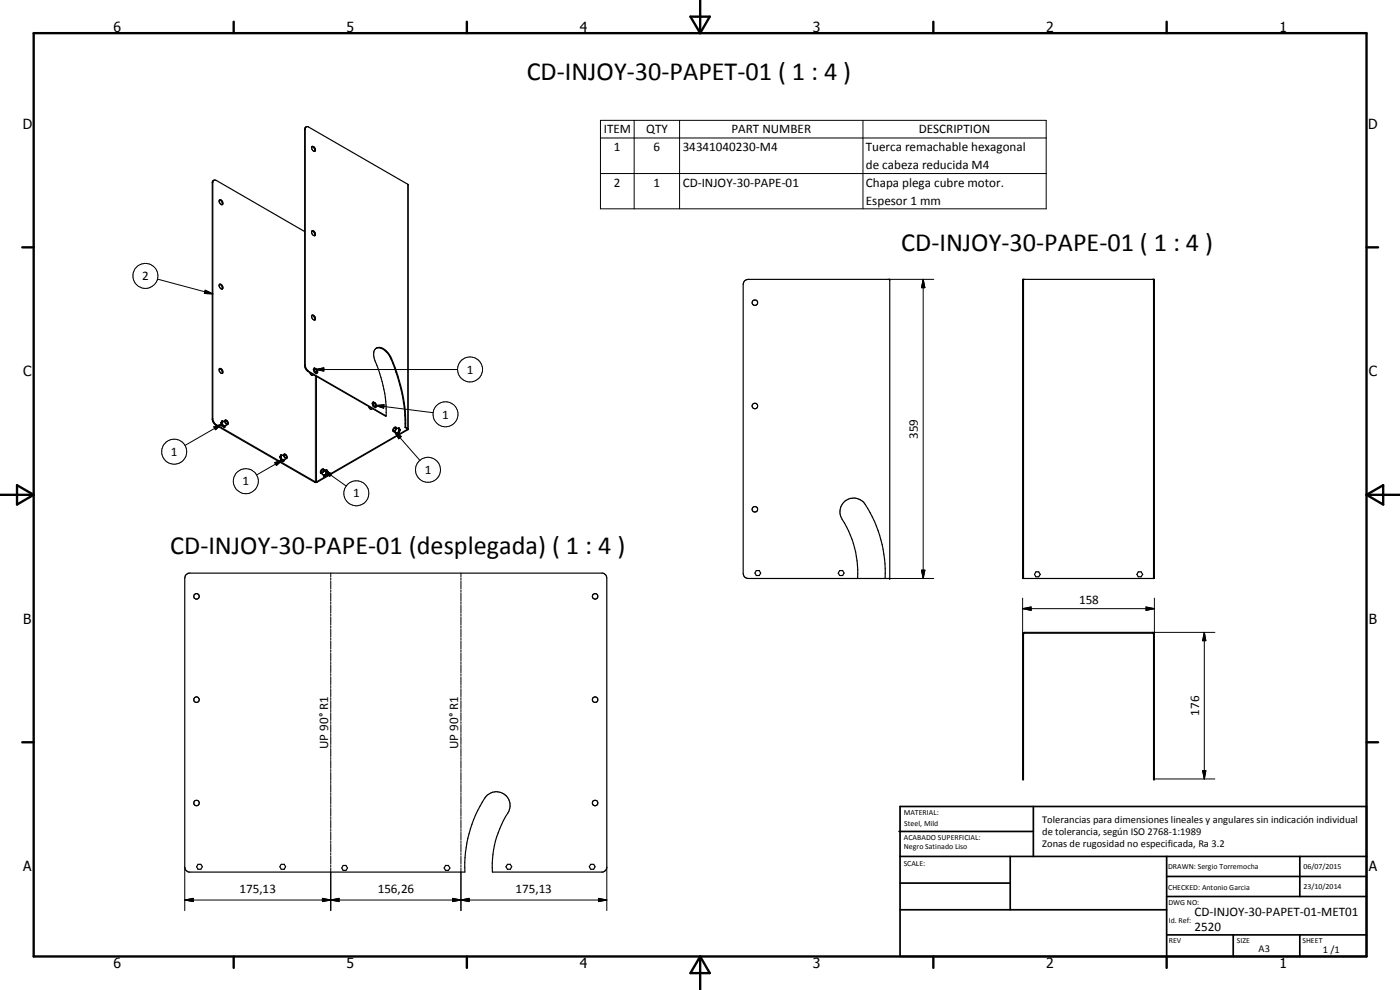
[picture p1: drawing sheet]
<svg xmlns="http://www.w3.org/2000/svg" width="420mm" height="297mm" viewBox="0 0 420 297" stroke-linecap="round" stroke-linejoin="round" font-family="sans-serif">
<g fill="none" stroke="#000" stroke-width=".35">
<path d="M91.8 38.1l-.4 .8v70.7a2.42 2.42 0 0 0 1.1 1.9l23.2 13.4 .2-.1M91.8 38.1l-.2 .6 .1 71.4 1 1.3 23.2 13.4M91.8 38.1l.7-.1 30 17.4v73.4l-27.3 15.9h-.8l-29.7-17.1-.8-1.1-.2-.6v-71.2l.5-.6M64 54.2l.3-.2 .6 .1 26.5 15.4M64 54.2l-.1 .3v71.4l.6 1.2 30.2 17.5 27.5-15.9M93.6 44a1.07 1.07 0 0 1 .8 1.4M93.6 44a.84 .84 0 0 1 .9 .4 .84 .84 0 0 1-.1 1 1.1 1.1 0 0 1-.8-1.4zM65.8 60.1a.8 .8 0 0 1 1 .3 .8 .8 0 0 1-.2 1l-.8-.7zM65.9 60a1.01 1.01 0 0 1 .7 1.4M93.6 69.3a1.06 1.06 0 0 1 .8 1.4M93.6 69.3a1.06 1.06 0 0 0 .8 1.4M93.6 69.3a.84 .84 0 0 1 .9 .4 .84 .84 0 0 1-.1 1"/>
<path d="M65.8 85.4a.81 .81 0 0 1 .9 .4 .81 .81 0 0 1-.1 .9 1.12 1.12 0 0 1-.8-1.3zM65.9 85.3a1.01 1.01 0 0 1 .7 1.4M93.6 94.6a1.07 1.07 0 0 1 .8 1.4M93.6 94.7a.83 .83 0 0 1 .9 .3 .83 .83 0 0 1-.1 1.1 1.08 1.08 0 0 1-.8-1.4zM223.5 84.2l1.1-.4h42.4v89.8h-42.4a1.45 1.45 0 0 1-1.6-1.5v-86.8zM306.9 83.8h39.5v89.8h-39.5zM307.2 83.8v89.8M346.2 83.8v89.8M65.8 110.7a.78 .78 0 0 1 1 .4 .78 .78 0 0 1-.3 1l-.7-.7zM65.9 110.7a1.01 1.01 0 0 1 .7 1.4M93 111.8l.5 .8 .6-.2M94.3 110.4h.1a1.32 1.32 0 0 1 .9 1.3l-.4 .4a1.32 1.32 0 0 1-.8-1.3z"/>
<path d="M94.4 110.5l.6 .3 .3 .8-.3 .5-.6-.4-.3-.8zM94.4 110.8a.47 .47 0 0 1 .5 .3 .47 .47 0 0 1-.1 .6l-.5-.5zM112.9 104.5a3.5 3.5 0 0 1 3.8 1.9 49.2 49.2 0 0 1 4.9 21.9M66.5 126.8l-.3 .1M66.5 126.9l.2 .7M66.5 126.8v.1M66.5 126.9l.2 .1M66.7 127v.2M66.7 126.7l-.2 .1M66.7 126.6h.1M66.7 126.3l.3 .1M66.7 126.4l-.5 .5"/>
<path d="M66.7 126.5v.1M66.7 127.2v.4M66.7 127.7h.1M66.7 126.5h.2M66.7 127.6l.2 .1M66.7 126.5l-.2 .3M66.7 127.7l-.1 .1M66.7 127.2l.3 .5M66.7 126.6v.4M66.8 126.5l-.1 .2M66.9 127.7l.4 .2M66.9 127.7h.1"/>
<path d="M67 127.7l.2 .1M67.2 127.8h.1M67.3 127.8v.1M67.3 128.3h.1M67.3 127.9h.1M67.4 128.2v.1M67.4 128.1h.1M67.5 128.1l-.1 .1M67.6 127.8l-.3 .1M67.6 126l.6 .3 .3 .5a.44 .44 0 0 1-.3 .6 .44 .44 0 0 1-.6-.4l-.1-.4zM67.6 126.4a.43 .43 0 0 1 .6 .1 .43 .43 0 0 1-.2 .6zM67.6 126.1l-.8 .4"/>
<path d="M67.8 127.6l-.4 .6M68.4 127.3l-.8 .5h-.4M84.2 137v.2M84.2 137.2l.2 .6M84.2 137.2l.2 .1M84.3 136.5l-.4 .6 .2-.1M84.3 136.5h.1M84.4 136.5v.1M84.4 137.3l.6 .9M84.4 137.2v.2M84.4 137.9h.1M84.4 137.9l-.1 .1"/>
<path d="M84.4 136.8l-.2 .2M84.4 136.5l.3 .2M84.4 137.8l.1 .1M84.4 136.7l-.2 .3M84.4 136.7h.2M84.4 136.7v.1M84.4 137.5v.3M84.5 137.9l.5 .3M85 138.5h.1M85.1 138.4l-.1 .1M85.1 138.3v.1M85.3 136.3a.72 .72 0 0 1 .8 .4 .72 .72 0 0 1-.3 .9 .88 .88 0 0 1-.5-1.3z"/>
<path d="M85.3 138l-.3 .2M85.3 136.3l-.9 .6v.4M85.4 136.5a.53 .53 0 0 1 .5 .3 .53 .53 0 0 1-.1 .6l-.4-.4zM85.5 137.8l-.4 .6M86 137.5l-.9 .5-.6-.1M110.6 122l.3 .5a.54 .54 0 0 0 .9 .1M112 120.6h.1a1.28 1.28 0 0 1 .9 1.3l-.4 .4a1.28 1.28 0 0 1-.9-1.3zM112.1 120.6l.6 .4 .3 .8-.3 .5-.6-.4-.3-.8zM112.1 121a.43 .43 0 0 1 .6 .3 .43 .43 0 0 1-.4 .5zM115.9 124.8a45.2 45.2 0 0 0-3.7-17.7 1.91 1.91 0 0 1 .4-2.3 1.91 1.91 0 0 1 2.2-.3 7.2 7.2 0 0 1 3.3 4.4 48.8 48.8 0 0 1 3.6 19.3M118.1 129.5l.7 .4M118.4 128.4a.43 .43 0 0 1 .4 .5 .43 .43 0 0 1-.5 .4l-.2-.4z"/>
<path d="M118.6 129.8l.4 .5M118.8 128.2a.85 .85 0 0 1-.7 1.3M118.8 128.2a.85 .85 0 0 0-.7 1.3M118.8 128.2l.8 .5M118.8 129.9l.3 .2M118.9 130.2l.1 .1M119 130.3l.1 .1M119.3 129.8l-.2 .3M119.3 129.8l-.5 .1M119.5 128.6h.1M119.5 129.8l-.4 .3M119.5 129.8h-.2"/>
<path d="M119.6 128.7l.3 .2M119.6 129.5l-.3 .3M119.6 128.6l.3 .3M119.6 128.7l.1 .6M119.6 129.7l-.1 .1M119.6 128.6v.1M119.6 129.5v.2M119.7 128.4l-.3 .2M119.7 129.8l.1 .1M119.7 128.4v.1M119.7 129.3v.1M119.7 128.4l.5 .5"/>
<path d="M119.7 128.4h.1M119.7 129.3h.1M119.8 129.9v.1M119.9 128.9v.2M119.9 129.1l-.3 .6M119.9 129.1l-.3 .4M120 128.9h.2M120.2 128.9v.1M121.6 128.3l.6 .4M121.7 128.2l-.1 .1M121.7 128.2l.8 .5M122.2 128.7h.1"/>
<path d="M96.3 142l.8 .5M96.6 141h.4a.53 .53 0 0 1-.1 .6 .53 .53 0 0 1-.6 .1zM96.6 140.8l.4-.1a.75 .75 0 0 1 0 .9 .75 .75 0 0 1-.8 .3zM96.8 142.3l.4 .6M97.1 142.5l.2 .1M97.1 140.7l.8 .5M97.2 142.9h.2M97.2 142.7v.2M97.5 142.4l-.4 .1M97.5 142.4l-.2 .2M97.6 142.4h.1M97.6 142.4h-.1"/>
<path d="M97.8 141.1h.1M97.8 142.4h-.3M97.8 142.4l-.5 .2M97.9 141.2v.1M97.9 142l-.3 .4M97.9 142.4h.1M97.9 142.2l-.1 .2M97.9 141.1l.2 .4M97.9 141.1v.1M97.9 141.9v.1M97.9 142.4l.1 .1M97.9 141l.6 .5"/>
<path d="M97.9 141h.1M97.9 141.3h.1M97.9 141.3v.5M97.9 141.3l.2 .2M97.9 141l-.2 .1M98 142.5h.1M98.1 141.5v.1M98.1 141.6l-.2 .6M98.2 141.5h.2M98.4 141.5h.1M55.7 172.6l1-.6h124.2l.7 .4 .5 1-.1 87.4-1.1 .9h-33.1a30.6 30.6 0 0 1 5.1-18.7 4.1 4.1 0 0 0-2.2-5 4.1 4.1 0 0 0-5.2 1.4 37.8 37.8 0 0 0-6 22.3l-83.1-.1a1.45 1.45 0 0 1-1-1.4v-86.8zM227 171.2h.9l.4 .8-.4 .7h-.9l-.4-.7z"/>
<path d="M252 171.2h.9l.4 .8-.4 .7h-.9l-.4-.7zM257.4 173.6a30.9 30.9 0 0 0-5.1-18.7 4.1 4.1 0 0 1 2.1-5 4.1 4.1 0 0 1 5.3 1.4 37.6 37.6 0 0 1 5.9 22.3M310.9 171.6h.8l.5 .7-.5 .8h-.8l-.4-.8zM341.6 171.6h.9l.4 .7-.4 .8h-.9l-.4-.8zM307 189.9l.4-.2h38.5l.5 .2v43.8h-.2v-43.5l-.2-.2-38.8 .1v43.6h-.3zM59.4 259.3h.9l.4 .8-.4 .7h-.9l-.4-.7zM84.4 259.3h.9l.4 .8-.4 .7h-.9l-.4-.7zM103 259.7h.8l.5 .7-.5 .8h-.8l-.4-.8zM133.7 259.7h.9l.4 .7-.4 .8h-.9l-.4-.8zM152.3 259.3h.9l.4 .8-.4 .7h-.9l-.5-.7zM177.3 259.3h.9l.4 .8-.4 .7h-.9l-.4-.7z"/>
<circle cx="226.6" cy="90.8" r=".83"/>
<circle cx="226.6" cy="121.8" r=".84"/>
<circle cx="226.6" cy="152.8" r=".83"/>
<circle cx="59" cy="178.9" r=".84"/>
<circle cx="178.6" cy="178.9" r=".82"/>
<circle cx="59" cy="209.9" r=".82"/>
<circle cx="178.6" cy="209.9" r=".84"/>
<circle cx="59" cy="240.9" r=".82"/>
<circle cx="178.6" cy="240.9" r=".83"/>
</g>
<g fill="none" stroke="#000" stroke-width=".3">
<path d="M91.6 38.7l-.2 .2M180.2 36.1h133.8v26.6h-133.8zM190.3 36.1v26.6M204 36.1v26.6M259 36.1v26.6M63.9 54.8l-.2 .1M122.4 55.3v73.3l-.2 .1 .2 .2M180.2 41.4h133.8M180.2 52.1h133.8M47.2 83.7l16.7 4.5M61.6 87.1l2.3 1.1-2.6-.1zM267 83.8h13.2"/>
<path d="M277.1 83.8l.5 2.5h-1zM277.1 83.8v89.8M91.6 109.6h-.2M92.7 111.4l-.2 .1M94.6 112.7v31.9l-.2 .1M94.7 110.9l2.5-.5v.9zM94.7 110.9h42.6M95 112.9v31.7l.2 .1M117.5 107.6l-.2 .1M63.9 125.6l-.2 .1M64.2 128.1l2.4-.8-1.9 1.6zM64.9 127.4l-.2 .2"/>
<path d="M66.2 126.9l.4 .9 .7 .5M66.6 126.6h.1M66.6 127.3l-11.1 6.3M66.7 126.4h.1M67 126.4h-.3l-.2 .4 .2 .9 .7 .4 .3-.4M82.5 138.8l2.4-.8-1.9 1.7zM83.9 137.1l.4 .9 .7 .5M84.3 136.8h.1M84.4 136.6h.1M84.6 136.7l-.2-.1-.3 .4 .3 .9 .7 .4 .3-.4M84.9 138l-7.9 4.5M112.7 121.7l2.6-.2-.2 1z"/>
<path d="M112.7 121.7l17.3 2.1M118.4 129.4l2 1.6-.7 .7zM118.4 129.4l7.6 8.7M119.5 128.6l.2-.1 .3 .4-.3 .9-.8 .4-.2-.4M119.7 128.5h.1M120.2 129l-.4 1-.7 .4M97.2 141.1l2.3 1-.5 .8zM97.2 141.1l6.7 4.7M97.4 142.7h.1M97.7 141.1l.2-.1 .3 .5-.3 .9-.7 .3-.2-.3M97.9 141.1h.1M98.5 141.5l-.4 1-.7 .4"/>
<path d="M99.3 172v1.1M99.3 173.4v.6M99.3 174.3v2.4M99.3 177v.6M99.3 177.9v2.4M138.3 172v1.1M138.3 173.4v.6M138.3 174.3v2.4M138.3 177v.6M138.3 177.9v2.4M267 173.6h13.2M276.6 171.1h1l-.5 2.5z"/>
<path d="M306.9 179.5v10.7M346.4 179.5v10.7M99.3 180.6v.6M99.3 181.5v2.4M99.3 184.2v.6M99.3 185.1v2.4M99.3 187.8v.6M99.3 188.7v2.4M99.3 191.4v.6M99.3 192.3v2.4M99.3 195v.6M99.3 195.9v2.3"/>
<path d="M99.3 198.5v.7M99.3 199.4v2.4M138.3 180.6v.6M138.3 181.5v2.4M138.3 184.2v.6M138.3 185.1v2.4M138.3 187.8v.6M138.3 188.7v2.4M138.3 191.4v.6M138.3 192.3v2.4M138.3 195v.6M138.3 195.9v2.3"/>
<path d="M138.3 198.5v.7M138.3 199.4v2.4M306.9 182.6l2.5-.5v1zM306.9 182.6h39.5M343.9 182.1l2.5 .5-2.5 .5zM345.9 189.7h18.7M361.4 189.7l.5 2.5h-1zM361.4 189.7v44M99.3 202.1v.6M99.3 203.1v2.3M99.3 205.7v.6M99.3 206.6v2.4"/>
<path d="M99.3 209.3v.6M99.3 210.2v2.4M99.3 212.9v.6M99.3 213.8v2.4M99.3 216.5v.6M99.3 217.4v2.4M138.3 202.1v.6M138.3 203.1v2.3M138.3 205.7v.6M138.3 206.6v2.4M138.3 209.3v.6M138.3 210.2v2.4"/>
<path d="M138.3 212.9v.6M138.3 213.8v2.4M138.3 216.5v.6M138.3 217.4v2.4M99.3 220.1v.6M99.3 221v2.4M99.3 223.7v.6M99.3 224.6v2.4M99.3 227.3v.6M99.3 228.2v2.3M99.3 230.9v.6M99.3 231.8v2.4"/>
<path d="M99.3 234.4v.7M99.3 235.4v2.3M99.3 238v.6M99.3 238.9v2.4M138.3 220.1v.6M138.3 221v2.4M138.3 223.7v.6M138.3 224.6v2.4M138.3 227.3v.6M138.3 228.2v2.3M138.3 230.9v.6M138.3 231.8v2.4"/>
<path d="M138.3 234.4v.7M138.3 235.4v2.3M138.3 238v.6M138.3 238.9v2.4M346.4 233.7h18.2M360.9 231.3h1l-.5 2.4zM99.3 241.6v.6M99.3 242.5v2.4M99.3 245.2v.6M99.3 246.1v2.4M99.3 248.8v.6M99.3 249.7v2.4"/>
<path d="M99.3 252.4v.6M99.3 253.3v2.4M99.3 256v.6M99.3 256.9v2.4M99.3 259.6v.6M138.3 241.6v.6M138.3 242.5v2.4M138.3 245.2v.6M138.3 246.1v2.4M138.3 248.8v.6M138.3 249.7v2.4M138.3 252.4v.6"/>
<path d="M138.3 253.3v2.4M138.3 256v.6M138.3 256.9v2.4M138.3 259.6v.6M55.4 270l2.6-.5v1zM55.4 270h126.7M55.4 260.2v13M96.8 269.5l2.5 .5-2.5 .5zM99.3 270l2.5-.5v1zM99.3 260.5v12.7M135.8 269.5l2.5 .5-2.5 .5zM138.3 270l2.5-.5v1z"/>
<path d="M138.3 260.5v12.7M179.6 269.5l2.5 .5-2.5 .5zM182.1 260.2v13"/>
<circle cx="43.6" cy="82.8" r="3.8"/>
<circle cx="141.1" cy="110.8" r="3.7"/>
<circle cx="52.3" cy="135.5" r="3.8"/>
<circle cx="133.7" cy="124.3" r="3.7"/>
<circle cx="73.8" cy="144.4" r="3.8"/>
<circle cx="106.9" cy="148" r="3.7"/>
<circle cx="128.4" cy="141" r="3.7"/>
</g>
<g fill="#000">
<circle cx="267" cy="83.8" r=".18"/>
<circle cx="66.6" cy="126.6" r=".18"/>
<circle cx="66.6" cy="126.3" r=".18"/>
<circle cx="66.7" cy="126.5" r=".18"/>
<circle cx="66.9" cy="126.5" r=".18"/>
<circle cx="67.2" cy="127.9" r=".18"/>
<circle cx="67.3" cy="128" r=".18"/>
<circle cx="84.2" cy="136.8" r=".18"/>
<circle cx="84.4" cy="136.7" r=".18"/>
<circle cx="84.9" cy="138.2" r=".18"/>
<circle cx="85" cy="138.2" r=".18"/>
<circle cx="119.1" cy="130.1" r=".18"/>
<circle cx="119.2" cy="130.1" r=".18"/>
<circle cx="119.6" cy="128.7" r=".18"/>
<circle cx="119.7" cy="129.8" r=".18"/>
<circle cx="119.7" cy="128.7" r=".18"/>
<circle cx="119.8" cy="128.8" r=".18"/>
<circle cx="97.4" cy="142.7" r=".18"/>
<circle cx="97.4" cy="142.6" r=".18"/>
<circle cx="97.9" cy="141.2" r=".18"/>
<circle cx="97.9" cy="141" r=".18"/>
<circle cx="98" cy="141.2" r=".18"/>
<circle cx="98.1" cy="141.4" r=".18"/>
<circle cx="267" cy="173.6" r=".18"/>
<circle cx="306.9" cy="233.7" r=".18"/>
<circle cx="307.2" cy="233.7" r=".18"/>
<circle cx="346.2" cy="233.7" r=".18"/>
<circle cx="346.4" cy="233.7" r=".18"/>
</g>
<g fill="none" stroke="#000" stroke-width=".71">
<path d="M10.1 9.9h400v277.1h-400zM70.1 6.5v3.4M140.1 6.5v3.4M207.2 5h5.8l-2.9 4.9zM210.1 0v9.9M280.1 6.5v3.4M350.1 6.5v3.4M6.7 74.2h3.4M410.1 74.2h3.5M.1 148.5h10M5.1 145.6l5 2.9-5 2.9zM410.1 148.5h10"/>
<path d="M410.1 148.5l5-2.9v5.8zM6.7 222.7h3.4M410.1 222.7h3.5M70.1 287v3.4M140.1 287v3.4M210.1 287v10M210.1 287l2.9 5h-5.8zM280.1 287v3.4M350.1 287v3.4"/>
</g>
<g fill="none" stroke="#000" stroke-width=".51">
<path d="M269.8 249.5h40.3M270.1 242h140v45h-140zM270.1 257h140M303.2 257v16M310.1 242v15M350.1 257v30M390.1 257v12M270.1 265h33.1M270.1 273h80M350.1 269h60M350.1 263h60M350.1 280.5h60"/>
<path d="M370.1 280.5v6.5M390.1 280.5v6.5"/>
</g>
<g fill="#000">
<path d="M61.6 87.1l2.3 1.1-2.6-.1zM277.1 83.8l.5 2.5h-1zM94.7 110.9l2.5-.5v.9zM64.2 128.1l2.4-.8-1.9 1.6zM82.5 138.8l2.4-.8-1.9 1.7zM112.7 121.7l2.6-.2-.2 1zM118.4 129.4l2 1.6-.7 .7zM97.2 141.1l2.3 1-.5 .8zM276.6 171.1h1l-.5 2.5zM306.9 182.6l2.5-.5v1zM343.9 182.1l2.5 .5-2.5 .5zM361.4 189.7l.5 2.5h-1z"/>
<path d="M360.9 231.3h1l-.5 2.4zM55.4 270l2.6-.5v1zM96.8 269.5l2.5 .5-2.5 .5zM99.3 270l2.5-.5v1zM135.8 269.5l2.5 .5-2.5 .5zM138.3 270l2.5-.5v1zM179.6 269.5l2.5 .5-2.5 .5z"/>
</g>
<g font-size="7.9">
<text x="158.1" y="23.9">CD-INJOY-30-PAPET-01 ( 1 : 4 )</text>
<text x="270.5" y="75.4">CD-INJOY-30-PAPE-01 ( 1 : 4 )</text>
<text x="51.1" y="166.1">CD-INJOY-30-PAPE-01 (desplegada) ( 1 : 4 )</text>
</g>
<g font-size="4.2">
<text x="34" y="9.6">6</text>
<text x="104" y="9.6">5</text>
<text x="174" y="9.6">4</text>
<text x="244" y="9.6">3</text>
<text x="314" y="9.6">2</text>
<text x="384" y="9.6">1</text>
<text x="6.8" y="38.7">D</text>
<text x="410.6" y="38.7">D</text>
<text x="7" y="112.9">C</text>
<text x="410.8" y="112.9">C</text>
<text x="7" y="187.1">B</text>
<text x="410.8" y="187.1">B</text>
<text x="7" y="261.4">A</text>
<text x="410.8" y="261.4">A</text>
<text x="34" y="290.4">6</text>
<text x="104" y="290.4">5</text>
<text x="174" y="290.4">4</text>
<text x="244" y="290.4">3</text>
<text x="314" y="290.4">2</text>
<text x="384" y="290.4">1</text>
</g>
<g font-size="3.9">
<text x="181.2" y="40">ITEM</text>
<text x="193.9" y="40">QTY</text>
<text x="219.5" y="40">PART NUMBER</text>
<text x="275.7" y="40">DESCRIPTION</text>
<text x="184.3" y="45.4">1</text>
<text x="196.2" y="45.4">6</text>
<text x="204.9" y="45.4">34341040230-M4</text>
<text x="259.9" y="45.4">Tuerca remachable hexagonal</text>
<text x="259.9" y="50.8">de cabeza reducida M4</text>
<text x="184.3" y="56">2</text>
<text x="196.2" y="56">1</text>
<text x="204.9" y="56">CD-INJOY-30-PAPE-01</text>
<text x="259.9" y="56.1">Chapa plega cubre motor.</text>
<text x="259.9" y="61.4">Espesor 1 mm</text>
<text x="42.7" y="84.1">2</text>
<text x="140.1" y="112.1">1</text>
<text x="132.7" y="125.6">1</text>
<text x="275.5" y="131.7" transform="rotate(-90 275.5 131.7)">359</text>
<text x="51.3" y="136.8">1</text>
<text x="127.5" y="142.2">1</text>
<text x="72.8" y="145.7">1</text>
<text x="106" y="149.3">1</text>
<text x="323.8" y="181.1">158</text>
<text x="359.9" y="214.8" transform="rotate(-90 359.9 214.8)">176</text>
<text x="98.5" y="224.7" transform="rotate(-90 98.5 224.7)">UP 90° R1</text>
<text x="137.5" y="224.7" transform="rotate(-90 137.5 224.7)">UP 90° R1</text>
<text x="71.9" y="268">175,13</text>
<text x="113.4" y="268">156,26</text>
<text x="154.7" y="268">175,13</text>
<text x="358.5" y="275">CD-INJOY-30-PAPET-01-MET01</text>
<text x="358.5" y="279.4">2520</text>
</g>
<g font-size="3.1">
<text x="312.7" y="246.8">Tolerancias para dimensiones lineales y angulares sin indicación individual</text>
<text x="312.7" y="250.4">de tolerancia, según ISO 2768-1:1989</text>
<text x="312.7" y="254">Zonas de rugosidad no especificada, Ra 3.2</text>
<text x="377.7" y="285.6">A3</text>
<text x="397" y="285.9">1 /1</text>
</g>
<g font-size="2.4">
<text x="271.2" y="244.4">MATERIAL:</text>
<text x="271.3" y="252">ACABADO SUPERFICIAL:</text>
<text x="271.4" y="247.9">Steel, Mild</text>
<text x="271.3" y="254.6">Negro Satinado Liso</text>
<text x="271.2" y="259.7">SCALE:</text>
<text x="350.6" y="260.8">DRAWN: Sergio Torremocha</text>
<text x="391.2" y="260.6">06/07/2015</text>
<text x="350.6" y="267">CHECKED: Antonio Garcia</text>
<text x="391.2" y="266.7">23/10/2014</text>
<text x="350.6" y="271.4">DWG NO:</text>
<text x="350.8" y="276.9">Id. Ref:</text>
<text x="350.8" y="282.8">REV</text>
<text x="371.2" y="282.9">SIZE</text>
<text x="390.9" y="282.9">SHEET</text>
</g>
</svg>
